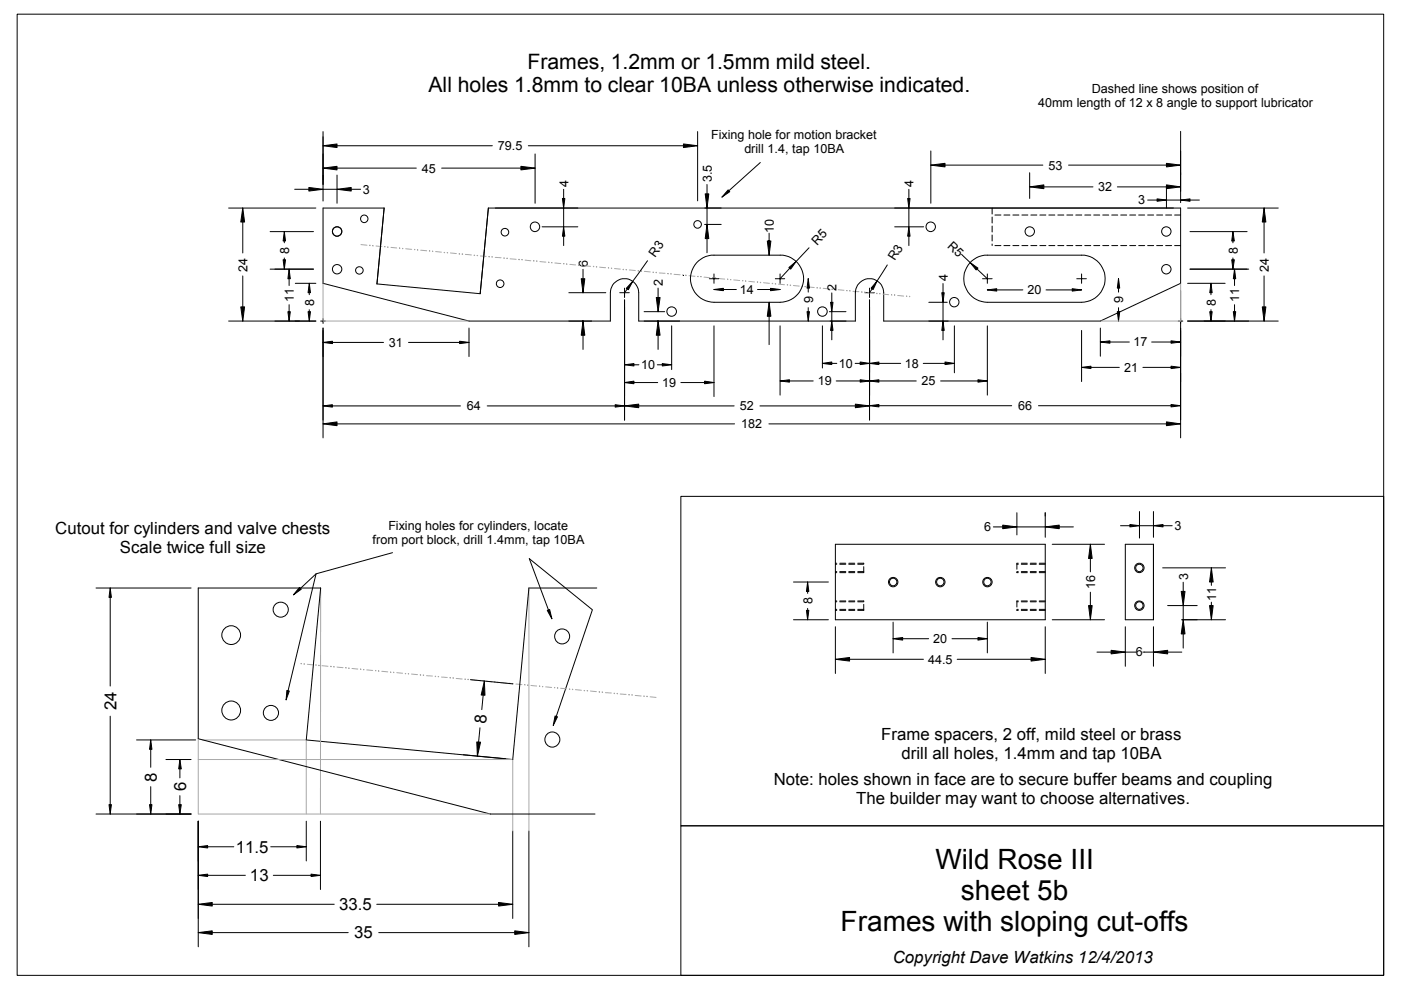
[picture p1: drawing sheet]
<svg xmlns="http://www.w3.org/2000/svg" width="297mm" height="210mm" viewBox="0 0 297 210" stroke-linecap="round" stroke-linejoin="round" font-family="sans-serif">
<g fill="none" stroke="#000" stroke-width=".21">
<path d="M3.6 3h289.8v203.8h-289.8zM65.5 39.8l3 .3-3 .4zM68.5 30.9l3-.4v.8zM68.5 35.6l3-.3v.7zM68.5 27.9v14.7M71.5 37.1v6M71.5 30.9h32.9M71.5 35.6h16.8M93.6 35.6h16.8M110.4 35.3l3 .3-3 .4zM112 30.9h32.9M113.4 32.6v10.5"/>
<path d="M144.9 30.5l3 .4-3 .4zM147.9 27.9v14.7M149.9 39.1v2M161.2 34.5l-6.6 5.9M197.4 35l3-.4v.8zM197.4 32v11.1M200.4 35h20.7M218.3 39.6l3-.4v.8zM218.3 36.6v5.5M221.3 39.6h10.4M226.6 35h20.7M236.9 39.6h10.4"/>
<path d="M247.3 39.2l3 .4-3 .4zM247.3 34.6l3 .4-3 .4zM247.3 39.5v4.6M250.3 27.9v15.1M48.5 44.1h18.5M51.5 44.1l.4 3h-.8zM51.5 47.1v6.5M51.5 58.5v6.6M57.3 57.1h9.2M57.3 49.1h9.2M60 55.1h.5l-.2 2zM60.3 49.1l.2 2h-.5z"/>
<path d="M60.3 51.1v.4M60.3 54.7v.4M61.3 57.1l.2 2h-.5zM61.3 59.1v1.4M62.5 40.1h3M68.5 44.1h12.9l-1.5 16.1 21.9 2.1 1.7-18.2h146.8v16l-17 8h-45.9v-6a3 3 0 0 0-3-3 3 3 0 0 0-3 3v6h-46v-6a3 3 0 0 0-3-3 3 3 0 0 0-3 3v6h-30l-30.9-8zM68.5 40.1h3M71.5 40.1l3-.3v.7zM74.5 40.1h2M114.9 48.1h7.6M119.2 42.1h.6l-.3 2zM119.5 48.1l.3 2h-.6z"/>
<path d="M119.5 40.1v2M119.5 44.1v4M119.5 50.1v2M123.2 59.1h.8l-.4 3zM123.6 57.1v2M134.2 59.6l-1 1.8-.4-.3zM137.3 55.3l-3.1 4.3M148.1 55.3l.4-.3a4.4 4.4 0 0 1 2.9-.9h14a5 5 0 0 1 5 5 5 5 0 0 1-5 5h-14a5 5 0 0 1-4.7-3.3 5 5 0 0 1 1.4-5.5zM149.4 47.6h3.5M149.5 41.1h.8l-.4 3zM149.9 47.6l.4 3h-.8zM149.9 44.1v3.5"/>
<path d="M149.9 50.6v3M150.4 59.1h2M151.4 58.1v2M154.4 40.3l.3 .3-1.6 1.2zM162.7 51.1h.7l-.3 3zM163 51.1h.1zM163.1 49.4v1.7M164.4 59.1h2M165.4 58.1v2M167.3 56.7l1.5-1.2-1.2 1.6zM167.4 56.9l-2 2.2M171.4 59.1l.2 2h-.5z"/>
<path d="M171.5 52.5l-2.7 3M186 59.6l-.9 1.8-.4-.3zM188.1 56.2l-2.1 3.4M189.7 48.1h6.1M192.4 42.1h.6l-.3 2zM192.7 48.1l.3 2h-.6zM192.7 40.1v2M192.7 44.1v4M192.7 50.1v2M203.9 53.9l1.8 1.8M205.6 55.8l.9-.8a4.4 4.4 0 0 1 2.8-.9h20a5 5 0 0 1 5 5 5 5 0 0 1-5 5h-20a5 5 0 0 1-4.5-3 5 5 0 0 1 .8-5.3zM205.7 55.7l1.6 1.2-.3 .3z"/>
<path d="M207.1 57l2.2 2.1M208.3 59.1h2.1M209.3 58.1v2M210.4 44.1v1.3M210.4 46v1.3M210.4 47.9v1.3M210.4 49.8v1.3M210.4 51.7v.4M210.9 52.1h1.3M210.9 45.6h1.3M212.8 52.1h1.3M212.8 45.6h1.3"/>
<path d="M214.8 52.1h1.2M214.8 45.6h1.2M216.7 52.1h1.2M216.7 45.6h1.2M218.6 52.1h1.2M218.6 45.6h1.2M220.5 52.1h1.2M220.5 45.6h1.2M222.4 52.1h1.2M222.4 45.6h1.2M224.3 52.1h1.2M224.3 45.6h1.2"/>
<path d="M226.2 52.1h1.3M226.2 45.6h1.3M228.1 52.1h1.3M228.1 45.6h1.3M228.3 59.1h2M229.3 58.1v2M230 52.1h1.3M230 45.6h1.3M231.9 52.1h1.3M231.9 45.6h1.3M233.8 52.1h1.3M233.8 45.6h1.3"/>
<path d="M235.7 52.1h1.3M235.7 45.6h1.3M237.1 59.1l.3 2h-.5zM237.6 52.1h1.3M237.6 45.6h1.3M239.5 52.1h1.3M239.5 45.6h1.3M241.4 52.1h1.3M241.4 45.6h1.3M243.3 52.1h1.3M243.3 45.6h1.3M243.3 42.4h2"/>
<path d="M245.2 52.1h1.3M245.2 45.6h1.3M245.3 42.2l2 .2-2 .3zM247.1 52.1h1.3M247.1 45.6h1.3M247.3 42.4h3M249 52.1h1.3M249 45.6h1.3M250.3 42.4l2-.2v.5zM251.8 44.1h19.2M252.3 57.1h12.4M252.3 49.1h12.1"/>
<path d="M252.3 42.4h2M261.2 55.1h.5l-.3 2zM261.4 49.1l.3 2h-.5zM261.4 51.1v.4M261.4 54.7v.4M261.7 57.1l.3 2h-.5zM261.7 59.1v1.4M268 44.1l.4 3h-.8zM268 47.1v6.5M268 58.5v6.6M48.5 68.1h18.5M51.1 65.1h.8l-.4 3z"/>
<path d="M61 66.1h.5l-.2 2zM61.3 64.6v1.5M62.6 60.1h4.4M65.3 66.1h.5l-.2 2zM65.6 60.1l.2 2h-.5zM65.6 62.1v.4M65.6 65.7v.4M68 68.1h1M68.5 72.6l2-.3v.6zM68.5 67.6v1M68.5 69.6v23.2M70.5 72.6h10.8"/>
<path d="M86.6 72.6h10.8M97.4 72.3l2 .3-2 .3zM99.4 69.6v6M120.6 62.1h7.8M123.6 68l.1 .1zM123.6 68.1l.4 3h-.8zM123.6 71.1v3M131.4 62.1h2M132.4 77.3l2-.2v.5zM132.4 61.1v2M132.4 63.6v25.5M133 61.3l-.6 .8"/>
<path d="M134.4 77.3h1.1M136.6 66.1h4.3M139.1 63.1h.9l-.5 3zM139.4 77.3h1M139.5 68l.1 .1zM139.5 68.1l.5 3h-.9zM139.5 61.1v2M139.5 71.1v3M140.4 77.1l2 .2-2 .3zM142.4 69.1v9.3M151.4 61.4l2-.3v.5zM151.4 69.1v15"/>
<path d="M153.4 61.4h2.7M160.6 61.4h2.8M163.1 64.1l.3 3h-.7zM163.1 67.1v6M163.4 61.1l2 .3-2 .2zM165.4 69.1v14.7M171.1 66.1h.5l-.2 2zM171.4 61.1v.8M171.4 65.2v.9M174.4 77l2-.2v.5zM174.4 69.1v8.9M175.8 66.1h3.6"/>
<path d="M176.1 64.1h.5l-.2 2zM176.4 68.1l.2 2h-.5zM176.4 62.1v2M176.4 66.1v2M176.4 70.1v2M176.4 77h1M181.3 77h1.1M182.4 76.8l2 .2-2 .3zM183.3 62.1h2.1M184.4 77l1.9-.2v.5zM184.4 61.1v2M184.4 63.6v25.5"/>
<path d="M184.9 61.3l-.5 .8M186.3 77h4.7M195.7 77h4.7M196.9 64.1h3.9M199.7 62.1h.5l-.3 2zM199.9 68.1l.3 2h-.5zM199.9 60.1v2M199.9 64.1v4M199.9 70.1v2M200.4 76.8l1.9 .2-1.9 .3zM202.3 69.1v9.9M209.3 61.5l2-.3v.5z"/>
<path d="M209.3 69.1v14.7M211.3 61.5h5.6M221.8 61.5h5.5M227.3 61.2l2 .3-2 .2zM229.3 77.9l2-.3v.5zM229.3 70.1v10.8M231.3 77.9h6M233.3 72.5l2-.2v.5zM233.3 69.6v5.9M235.3 72.5h4.1M236.9 66.1h.5l-.3 2zM237.1 61.1v.8"/>
<path d="M237.1 65.2v.9M242.3 77.9h6M244.2 72.5h4.1M248.3 72.3l2 .2-2 .3zM248.3 77.6l2 .3-2 .2zM249.8 68.1h1M250.3 61.6v31.2M251.8 68.1h19.2M251.8 60.1h8M256.5 66.1h.5l-.3 2zM256.7 60.1l.3 2h-.5zM256.7 62.1v.4"/>
<path d="M256.7 65.7v.4M261.5 66.1h.5l-.3 2zM261.7 64.6v1.5M267.6 65.1h.8l-.4 3zM68.5 89.9l3-.4v.8zM68.5 86.1l2-.3v.5zM70.5 86.1h27.1M71.5 89.9h84.2M103.3 86.1h27.1M130.4 85.8l2 .3-2 .2zM132.4 86.1l3-.4v.7zM132.4 81.1l2-.3v.6z"/>
<path d="M134.4 81.1h5M135.4 86.1h20.3M144.4 81.1h5M149.4 80.8l2 .3-2 .3zM161.1 86.1h20.3M163 89.9h84.3M165.4 80.8l2-.3v.5zM167.4 80.8h5M177.3 80.8h5.1M181.4 85.7l3 .4-3 .3zM182.4 80.5l2 .3-2 .2zM184.4 80.8l1.9-.3v.5z"/>
<path d="M184.4 86l1.9-.2v.5zM186.3 80.8h8M186.3 86h28.2M199.4 80.8h7.9M207.3 80.5l2 .3-2 .2zM220.2 86h28.1M247.3 89.5l3 .4-3 .4zM248.3 85.8l2 .2-2 .3zM83.2 117.2l-16.2 4.5-5.9 24.7M144.4 105.2h149v69.9h-149zM177.1 115.4h44.5v16h-44.5zM177.1 119.4h.3"/>
<path d="M177.1 119.6h.3M178.1 119.4h1.2M178.1 119.6h1.2M180 119.4h1.2M180 119.6h1.2M181.9 119.4l1.2 .1M181.9 119.6h1.2M210.6 111.7h2M212.6 111.3l3 .4-3 .4zM215.6 119.6h.3M215.6 108.7v4.7M215.6 111.7h6"/>
<path d="M215.9 119.4h-.3v1.3M216.5 119.4h1.3M216.5 119.6h1.3M218.4 119.4h1.3M218.4 119.6h1.3M220.3 119.4h1.3M220.3 119.6h1.3M221.6 111.7l3-.4v.8zM221.6 108.7v5.2M223.1 115.4h11.1M224.6 111.7h3M231.2 115.4l.4 3h-.8z"/>
<path d="M231.2 118.4v2.8M237.6 111.5h2M238.6 115.4h6v16h-6zM239.6 111.2l2 .3-2 .2zM241.6 111.5h3M241.6 108.5v5.6M244.6 111.5l2-.3v.5zM244.6 108.5v5.4M246.6 111.5h1.9M20.4 124.7h20.1M23.4 124.7l.2 2h-.5zM23.4 126.7v18.8"/>
<path d="M63.5 124.5l.4 .4-1.7 1.2zM67 121.7l-3.3 3.1M116 129.4l.5-.2 .5 2zM116.3 129.3l-4.1-10.9 13.4 10.9-7.7 22.6M126.5 124.7h-14.4l-3.4 36.3-43.8-4.1 3.1-32.2h-26v31.9l62 16h22.1M168.2 131.4h7.4M168.2 123.4h7.4M171 129.4h.5l-.3 2zM171.2 123.4l.3 2h-.5zM171.2 125.4v.4M171.2 129v.4M177.1 139.8l3-.4v.8z"/>
<path d="M177.1 132.9v9.9M177.1 121.4h.3M177.1 121.2h.3M177.1 127.4h.3M177.1 127.6h.3M177.1 129.4h.3M177.1 129.2h.3M178.1 121.4h1.2M178.1 121.2h1.2M178.1 127.4h1.2M178.1 127.6h1.2M178.1 129.4h1.2"/>
<path d="M178.1 129.2h1.2M180 121.4h1.2M180 121.2h1.2M180 127.4h1.2M180 127.6h1.2M180 129.4h1.2M180 129.2h1.2M180.1 139.8h15.7M181.9 121.2h1.2M181.9 127.4l1.2 .1M181.9 127.6h1.2M181.9 129.2h1.2"/>
<path d="M183.1 120.1v1.3h-1.2M183.1 128.1v1.3h-1.2M189.4 135.4l2-.2v.5zM189.4 131.9v6.5M191.4 135.4h5.5M201.8 135.4h5.5M202.9 139.8h15.7M207.3 135.2l2 .2-2 .3zM209.3 131.9v6.5M215.6 121.3l.3 .1M215.6 121.2h.3M215.6 127.6h.3"/>
<path d="M215.6 129.3l.3 .1M215.6 129.2h.3M215.9 127.4h-.3v1.3M216.5 121.4h1.3M216.5 121.2h1.3M216.5 127.4h1.3M216.5 127.6h1.3M216.5 129.4h1.3M216.5 129.2h1.3M218.4 121.4h1.3M218.4 121.2h1.3M218.4 127.4h1.3"/>
<path d="M218.4 127.6h1.3M218.4 129.4h1.3M218.4 129.2h1.3M218.6 139.4l3 .4-3 .4zM220.3 121.4h1.3M220.3 121.2h1.3M220.3 127.4h1.3M220.3 127.6h1.3M220.3 129.4h1.3M220.3 129.2h1.3M221.6 132.9v9.9M223.1 131.4h11.1"/>
<path d="M230.8 128.4h.8l-.4 3zM231.2 125.6v2.8M232.6 138.3h3M235.6 137.9l3 .4-3 .3zM238.6 132.9v8.4M238.6 138.3h2.2M242.3 138.3h2.3M244.6 138.3l3-.4v.7zM244.6 132.9v8.4M246.5 120.4h13.3M247.6 138.3h3M247.6 128.4h6.2"/>
<path d="M250.4 125.4h.8l-.3 3zM250.6 131.4h9.2M250.9 131.4l.3 3h-.8zM250.9 123.4v2M250.9 128.4v3M250.9 134.4v3M256.5 128.4h.7l-.4 3zM256.8 120.4l.4 3h-.7zM256.8 123.4v.7M256.8 127.7v.7M23.4 151.8v18.8M29 156.9h12.5"/>
<path d="M32 156.9l.2 2h-.5zM32 158.9v3.8M60.8 146.4l.5 .1-.6 1.9zM99.7 144.1l9 .9M101.1 157.3l.8 .1-.7 2.9zM101.8 154.3l-.3 3.1M102.4 147.4l-.3 3.1M102.7 144.4l.1 3h-.8zM117.7 151.8l.5 .2-.9 1.8zM20.4 172.6h20.1M23.1 170.6h.5l-.2 2zM31.7 170.6h.5l-.2 2z"/>
<path d="M32 166.8v3.8M35.2 161h5.3M37.9 170.6h.5l-.3 2zM38.1 161l.3 2h-.5zM38.1 163v1.9M38.1 168.7v1.9M42 179.5l2-.2v.5zM42 174.1v26.6M44 179.5h5.6M57.4 179.5h5.5M62.9 179.3l2 .2-2 .3zM64.9 174.1v8.4"/>
<path d="M67.9 174.1v14.5M98.2 160l9 .9M108.7 176.2v18.5M112.1 176.2v24.5M144.4 175.1h149v31.7h-149zM42 191.7l3-.4v.8zM42 197.7l3-.3v.7zM42 185.6l2-.3v.5zM44 185.6h8M45 191.7h25.9M45 197.7h28.8M58 185.6h8"/>
<path d="M66 185.3l1.9 .3-1.9 .2zM79.9 191.7h25.8M80.3 197.7h28.8M105.7 191.3l3 .4-3 .4zM109.1 197.4l3 .3-3 .4z"/>
<circle cx="71.5" cy="49.1" r="1"/>
<circle cx="71.5" cy="57.1" r="1"/>
<circle cx="76.2" cy="57.3" r=".8"/>
<circle cx="77.2" cy="46.4" r=".79"/>
<circle cx="107.1" cy="49.2" r=".81"/>
<circle cx="113.4" cy="48.1" r="1.01"/>
<circle cx="147.9" cy="47.6" r=".81"/>
<circle cx="197.3" cy="48.1" r="1.01"/>
<circle cx="218.3" cy="49.1" r="1"/>
<circle cx="247.3" cy="49.1" r="1"/>
<circle cx="247.3" cy="57.1" r="1"/>
<circle cx="106" cy="60.2" r=".81"/>
<circle cx="142.4" cy="66.1" r="1.01"/>
<circle cx="174.4" cy="66.1" r="1.01"/>
<circle cx="202.3" cy="64.1" r="1"/>
<circle cx="49" cy="134.7" r="1.99"/>
<circle cx="59.5" cy="129.3" r="1.6"/>
<circle cx="119.2" cy="134.9" r="1.6"/>
<circle cx="189.4" cy="123.4" r=".79"/>
<circle cx="189.4" cy="123.4" r="1"/>
<circle cx="199.4" cy="123.4" r=".79"/>
<circle cx="199.4" cy="123.4" r="1"/>
<circle cx="209.3" cy="123.4" r=".79"/>
<circle cx="209.4" cy="123.4" r="1"/>
<circle cx="241.6" cy="128.4" r=".79"/>
<circle cx="241.6" cy="128.4" r="1"/>
<circle cx="241.6" cy="120.4" r="1"/>
<circle cx="241.6" cy="120.4" r=".78"/>
<circle cx="49" cy="150.6" r="2"/>
<circle cx="57.4" cy="151.1" r="1.6"/>
<circle cx="117.1" cy="156.8" r="1.6"/>
</g>
<g fill="#000">
<path d="M68.5 30.9l3-.4v.8l-3-.4h3z" fill-rule="evenodd"/>
<path d="M68.5 35.6l3-.3v.7l-3-.4h3z" fill-rule="evenodd"/>
<path d="M110.4 35.3l3 .3h-3h3l-3 .4z" fill-rule="evenodd"/>
<path d="M144.9 30.5l3 .4h-3h3l-3 .4z" fill-rule="evenodd"/>
<path d="M197.4 35l3-.4v.8l-3-.4h3z" fill-rule="evenodd"/>
<path d="M218.3 39.6l3-.4v.8l-3-.4h3z" fill-rule="evenodd"/>
<path d="M247.3 39.2l3 .4h-3h3l-3 .4z" fill-rule="evenodd"/>
<path d="M247.3 34.6l3 .4h-3h3l-3 .4z" fill-rule="evenodd"/>
<path d="M51.5 44.1l.4 3h-.8l.4-3v3z" fill-rule="evenodd"/>
<path d="M60 55.1h.5l-.2 2v-2v2z" fill-rule="evenodd"/>
<path d="M60.3 49.1l.2 2h-.5l.3-2v2z" fill-rule="evenodd"/>
<path d="M61.3 57.1l.2 2h-.5l.3-2v2z" fill-rule="evenodd"/>
<path d="M65.5 39.8l3 .3h-3h3l-3 .4z" fill-rule="evenodd"/>
<path d="M71.5 40.1l3-.3v.7l-3-.4h3z" fill-rule="evenodd"/>
<path d="M119.2 42.1h.6l-.3 2v-2v2z" fill-rule="evenodd"/>
<path d="M119.5 48.1l.3 2h-.6l.3-2v2z" fill-rule="evenodd"/>
<path d="M123.2 59.1h.8l-.4 3v-3v3z" fill-rule="evenodd"/>
<path d="M149.5 41.1h.8l-.4 3v-3v3z" fill-rule="evenodd"/>
<path d="M149.9 47.6l.4 3h-.8l.4-3v3z" fill-rule="evenodd"/>
<path d="M154.4 40.3l.3 .3-1.6 1.2 1.5-1.4-1.5 1.4z" fill-rule="evenodd"/>
<path d="M162.7 51.1h.7l-.3 3v-3v3z" fill-rule="evenodd"/>
<path d="M167.3 56.7l1.5-1.2-1.4 1.4 1.4-1.4-1.2 1.6z" fill-rule="evenodd"/>
<path d="M192.4 42.1h.6l-.3 2v-2v2z" fill-rule="evenodd"/>
<path d="M192.7 48.1l.3 2h-.6l.3-2v2z" fill-rule="evenodd"/>
<path d="M205.7 55.7l1.6 1.2-.3 .3-1.3-1.5 1.4 1.3z" fill-rule="evenodd"/>
<path d="M245.3 42.2l2 .2h-2h2l-2 .3z" fill-rule="evenodd"/>
<path d="M250.3 42.4l2-.2v.5l-2-.3h2z" fill-rule="evenodd"/>
<path d="M261.2 55.1h.5l-.3 2v-2v2z" fill-rule="evenodd"/>
<path d="M261.4 49.1l.3 2h-.5l.2-2v2z" fill-rule="evenodd"/>
<path d="M261.7 57.1l.3 2h-.5l.2-2v2z" fill-rule="evenodd"/>
<path d="M268 44.1l.4 3h-.8l.4-3v3z" fill-rule="evenodd"/>
<path d="M51.1 65.1h.8l-.4 3v-3v3z" fill-rule="evenodd"/>
<path d="M61 66.1h.5l-.2 2v-2v2z" fill-rule="evenodd"/>
<path d="M65.3 66.1h.5l-.2 2v-2v2z" fill-rule="evenodd"/>
<path d="M65.6 60.1l.2 2h-.5l.3-2v2z" fill-rule="evenodd"/>
<path d="M68.5 72.6l2-.3v.6l-2-.3h2z" fill-rule="evenodd"/>
<path d="M97.4 72.3l2 .3h-2h2l-2 .3z" fill-rule="evenodd"/>
<path d="M123.6 68.1l.4 3h-.8l.4-3v3z" fill-rule="evenodd"/>
<path d="M134.2 59.6l-1 1.8-.4-.3 1.4-1.5-1.2 1.7z" fill-rule="evenodd"/>
<path d="M132.4 77.3l2-.2v.5l-2-.3h2z" fill-rule="evenodd"/>
<path d="M139.1 63.1h.9l-.5 3v-3v3z" fill-rule="evenodd"/>
<path d="M139.5 68.1l.5 3h-.9l.4-3v3z" fill-rule="evenodd"/>
<path d="M140.4 77.1l2 .2h-2h2l-2 .3z" fill-rule="evenodd"/>
<path d="M151.4 61.4l2-.3v.5l-2-.2h2z" fill-rule="evenodd"/>
<path d="M163.1 64.1l.3 3h-.7l.4-3v3z" fill-rule="evenodd"/>
<path d="M163.4 61.1l2 .3h-2h2l-2 .2z" fill-rule="evenodd"/>
<path d="M171.1 66.1h.5l-.2 2v-2v2z" fill-rule="evenodd"/>
<path d="M171.4 59.1l.2 2h-.5l.3-2v2z" fill-rule="evenodd"/>
<path d="M176.1 64.1h.5l-.2 2v-2v2z" fill-rule="evenodd"/>
<path d="M176.4 68.1l.2 2h-.5l.3-2v2z" fill-rule="evenodd"/>
<path d="M174.4 77l2-.2v.5l-2-.3h2z" fill-rule="evenodd"/>
<path d="M182.4 76.8l2 .2h-2h2l-2 .3z" fill-rule="evenodd"/>
<path d="M186 59.6l-.9 1.8-.4-.3 1.3-1.5-1.1 1.7z" fill-rule="evenodd"/>
<path d="M184.4 77l1.9-.2v.5l-1.9-.3h1.9z" fill-rule="evenodd"/>
<path d="M199.7 62.1h.5l-.3 2v-2v2z" fill-rule="evenodd"/>
<path d="M199.9 68.1l.3 2h-.5l.2-2v2z" fill-rule="evenodd"/>
<path d="M200.4 76.8l1.9 .2h-1.9h1.9l-1.9 .3z" fill-rule="evenodd"/>
<path d="M209.3 61.5l2-.3v.5l-2-.2h2z" fill-rule="evenodd"/>
<path d="M227.3 61.2l2 .3h-2h2l-2 .2z" fill-rule="evenodd"/>
<path d="M229.3 77.9l2-.3v.5l-2-.2h2z" fill-rule="evenodd"/>
<path d="M233.3 72.5l2-.2v.5l-2-.3h2z" fill-rule="evenodd"/>
<path d="M237.1 59.1l.3 2h-.5l.2-2v2z" fill-rule="evenodd"/>
<path d="M236.9 66.1h.5l-.3 2v-2v2z" fill-rule="evenodd"/>
<path d="M248.3 72.3l2 .2h-2h2l-2 .3z" fill-rule="evenodd"/>
<path d="M248.3 77.6l2 .3h-2h2l-2 .2z" fill-rule="evenodd"/>
<path d="M256.7 60.1l.3 2h-.5l.2-2v2z" fill-rule="evenodd"/>
<path d="M256.5 66.1h.5l-.3 2v-2v2z" fill-rule="evenodd"/>
<path d="M261.5 66.1h.5l-.3 2v-2v2z" fill-rule="evenodd"/>
<path d="M267.6 65.1h.8l-.4 3v-3v3z" fill-rule="evenodd"/>
<path d="M68.5 86.1l2-.3v.5l-2-.2h2z" fill-rule="evenodd"/>
<path d="M68.5 89.9l3-.4v.8l-3-.4h3z" fill-rule="evenodd"/>
<path d="M130.4 85.8l2 .3h-2h2l-2 .2z" fill-rule="evenodd"/>
<path d="M132.4 81.1l2-.3v.6l-2-.3h2z" fill-rule="evenodd"/>
<path d="M132.4 86.1l3-.4v.7l-3-.3h3z" fill-rule="evenodd"/>
<path d="M149.4 80.8l2 .3h-2h2l-2 .3z" fill-rule="evenodd"/>
<path d="M165.4 80.8l2-.3v.5l-2-.2h2z" fill-rule="evenodd"/>
<path d="M181.4 85.7l3 .4h-3h3l-3 .3z" fill-rule="evenodd"/>
<path d="M182.4 80.5l2 .3h-2h2l-2 .2z" fill-rule="evenodd"/>
<path d="M184.4 80.8l1.9-.3v.5l-1.9-.2h1.9z" fill-rule="evenodd"/>
<path d="M184.4 86l1.9-.2v.5l-1.9-.3h1.9z" fill-rule="evenodd"/>
<path d="M207.3 80.5l2 .3h-2h2l-2 .2z" fill-rule="evenodd"/>
<path d="M247.3 89.5l3 .4h-3h3l-3 .4z" fill-rule="evenodd"/>
<path d="M248.3 85.8l2 .2h-2h2l-2 .3z" fill-rule="evenodd"/>
<path d="M212.6 111.3l3 .4h-3h3l-3 .4z" fill-rule="evenodd"/>
<path d="M221.6 111.7l3-.4v.8l-3-.4h3z" fill-rule="evenodd"/>
<path d="M231.2 115.4l.4 3h-.8l.4-3v3z" fill-rule="evenodd"/>
<path d="M239.6 111.2l2 .3h-2h2l-2 .2z" fill-rule="evenodd"/>
<path d="M244.6 111.5l2-.3v.5l-2-.2h2z" fill-rule="evenodd"/>
<path d="M23.4 124.7l.2 2h-.5l.3-2v2z" fill-rule="evenodd"/>
<path d="M63.5 124.5l.4 .4-1.7 1.2 1.5-1.3-1.5 1.3z" fill-rule="evenodd"/>
<path d="M116 129.4l.5-.2 .5 2-.7-1.9 .7 1.9z" fill-rule="evenodd"/>
<path d="M171 129.4h.5l-.3 2v-2v2z" fill-rule="evenodd"/>
<path d="M171.2 123.4l.3 2h-.5l.2-2v2z" fill-rule="evenodd"/>
<path d="M177.1 139.8l3-.4v.8l-3-.4h3z" fill-rule="evenodd"/>
<path d="M189.4 135.4l2-.2v.5l-2-.3h2z" fill-rule="evenodd"/>
<path d="M207.3 135.2l2 .2h-2h2l-2 .3z" fill-rule="evenodd"/>
<path d="M218.6 139.4l3 .4h-3h3l-3 .4z" fill-rule="evenodd"/>
<path d="M230.8 128.4h.8l-.4 3v-3v3z" fill-rule="evenodd"/>
<path d="M235.6 137.9l3 .4h-3h3l-3 .3z" fill-rule="evenodd"/>
<path d="M244.6 138.3l3-.4v.7l-3-.3h3z" fill-rule="evenodd"/>
<path d="M250.4 125.4h.8l-.3 3v-3v3z" fill-rule="evenodd"/>
<path d="M250.9 131.4l.3 3h-.8l.5-3v3z" fill-rule="evenodd"/>
<path d="M256.5 128.4h.7l-.4 3v-3v3z" fill-rule="evenodd"/>
<path d="M256.8 120.4l.4 3h-.7l.3-3v3z" fill-rule="evenodd"/>
<path d="M32 156.9l.2 2h-.5l.3-2v2z" fill-rule="evenodd"/>
<path d="M60.8 146.4l.5 .1-.6 1.9 .4-2-.4 2z" fill-rule="evenodd"/>
<path d="M101.1 157.3l.8 .1-.7 2.9 .3-2.9-.3 2.9z" fill-rule="evenodd"/>
<path d="M102.7 144.4l.1 3h-.8l.7-3-.3 3z" fill-rule="evenodd"/>
<path d="M117.7 151.8l.5 .2-.9 1.8 .6-1.9-.6 1.9z" fill-rule="evenodd"/>
<path d="M23.1 170.6h.5l-.2 2v-2v2z" fill-rule="evenodd"/>
<path d="M31.7 170.6h.5l-.2 2v-2v2z" fill-rule="evenodd"/>
<path d="M37.9 170.6h.5l-.3 2v-2v2z" fill-rule="evenodd"/>
<path d="M38.1 161l.3 2h-.5l.2-2v2z" fill-rule="evenodd"/>
<path d="M42 179.5l2-.2v.5l-2-.3h2z" fill-rule="evenodd"/>
<path d="M62.9 179.3l2 .2h-2h2l-2 .3z" fill-rule="evenodd"/>
<path d="M42 185.6l2-.3v.5l-2-.2h2z" fill-rule="evenodd"/>
<path d="M42 191.7l3-.4v.8l-3-.4h3z" fill-rule="evenodd"/>
<path d="M42 197.7l3-.3v.7l-3-.4h3z" fill-rule="evenodd"/>
<path d="M66 185.3l1.9 .3h-1.9h1.9l-1.9 .2z" fill-rule="evenodd"/>
<path d="M105.7 191.3l3 .4h-3h3l-3 .4z" fill-rule="evenodd"/>
<path d="M109.1 197.4l3 .3h-3h3l-3 .4z" fill-rule="evenodd"/>
</g>
<g fill="none" stroke="#a8a8a8" stroke-width=".21">
<path d="M76.5 51.9l1.3 .1M78.4 52l.1 .1zM79 52.1l.1 .1zM79.7 52.2l1.3 .1M81.6 52.3l.1 .1zM82.2 52.4l.1 .1zM82.9 52.5l1.2 .1M84.7 52.6l.1 .1zM85.3 52.7h.1zM86 52.7l1.3 .2M87.9 52.9l.1 .1zM88.5 53h.1z"/>
<path d="M89.2 53l1.3 .2M91.1 53.2v.1zM91.7 53.3h.1zM92.4 53.3l1.2 .2M94.2 53.5l.1 .1zM94.8 53.6h.1zM95.5 53.6l1.3 .2M97.4 53.8v.1zM98 53.8l.1 .1zM98.7 53.9l1.2 .2M100.5 54.1l.1 .1zM101.2 54.1l.1 .1z"/>
<path d="M101.9 54.3l1.2 .1M103.7 54.4l.1 .1zM104.3 54.4l.1 .1zM105 54.6l1.3 .1M106.8 54.7l.1 .1zM107.5 54.7l.1 .1zM108.2 54.9l1.2 .1M110 55l.1 .1zM110.7 55v.1zM111.3 55.2l1.3 .1M113.2 55.3v.1zM113.8 55.3l.1 .1z"/>
<path d="M114.5 55.5l1.2 .1M116.3 55.6l.1 .1zM117 55.7v.1zM117.6 55.8l1.3 .1M119.5 55.9l.1 .1zM120.1 56h.1zM120.8 56l1.2 .2M122.6 56.2l.1 .1zM123.3 56.3h.1zM123.9 56.3l1.3 .2M125.8 56.5l.1 .1zM126.4 56.6h.1z"/>
<path d="M127.1 56.6l1.3 .2M129 56.8l.1 .1zM129.6 56.9h.1zM130.3 56.9l1.2 .2M132.1 57.1l.1 .1zM132.8 57.1v.1zM133.4 57.2l1.3 .2M135.3 57.4l.1 .1zM135.9 57.4l.1 .1zM136.6 57.5l1.3 .2M138.5 57.7l.1 .1zM139.1 57.7l.1 .1z"/>
<path d="M139.8 57.9l1.2 .1M141.6 58l.1 .1zM142.2 58l.1 .1zM142.9 58.2l1.3 .1M144.8 58.3l.1 .1zM145.4 58.3l.1 .1zM146.1 58.5l1.3 .1M148 58.6v.1zM148.6 58.6l.1 .1zM149.3 58.8l1.2 .1M151.1 58.9l.1 .1zM151.7 58.9l.1 .1z"/>
<path d="M152.4 59.1l1.3 .1M154.3 59.2v.1zM154.9 59.3l.1 .1zM155.6 59.4l1.2 .1M157.4 59.5l.1 .1zM158.1 59.6h.1zM158.7 59.6l1.3 .2M160.6 59.8l.1 .1zM161.2 59.9h.1zM161.9 59.9l1.2 .2M68.5 60.1v8h30.9M163.7 60.1l.1 .1z"/>
<path d="M164.4 60.2h.1zM165.1 60.2l1.2 .2M166.9 60.4l.1 .1zM167.6 60.5h.1M168.2 60.5l1.3 .2M170 60.7h.1zM170.7 60.7l.1 .1zM171.4 60.8l1.2 .2M173.2 61l.1 .1zM173.9 61v.1zM174.5 61.1l1.3 .2M176.4 61.3l.1 .1z"/>
<path d="M177 61.3l.1 .1zM177.7 61.4l1.2 .2M179.5 61.6l.1 .1zM180.2 61.6l.1 .1zM180.8 61.8h1.3M182.7 61.9l.1 .1zM183.3 61.9l.1 .1zM184 62.1h1.3M185.9 62.2l.1 .1zM186.5 62.2l.1 .1zM187.2 62.4l1.2 .1M189 62.5l.1 .1z"/>
<path d="M189.6 62.5l.1 .1zM190.3 62.7l1.3 .1M192.2 62.8l.1 .1zM192.8 62.8l.1 .1zM250.3 60.1v8h-17M68 124.7l-.1 47.9M112.1 124.7v51.5M42 156.6v16h62M43 156.9h21.9v15.7M63.8 140.7l.1 .1zM64.5 140.8h.1zM65.1 140.8l1.3 .2"/>
<path d="M67 141l.1 .1zM67.6 141.1h.1zM68.3 141.1l1.2 .2M70.1 141.3l.1 .1zM70.8 141.4h.1zM71.5 141.4l1.2 .2M73.3 141.6h.1zM74 141.6v.1zM74.6 141.7l1.3 .2M76.5 141.9h.1M77.1 141.9l.1 .1zM77.8 142l1.2 .2"/>
<path d="M79.6 142.2h.1zM80.3 142.2v.1zM80.9 142.3l1.3 .2M82.8 142.5l.1 .1zM83.4 142.5l.1 .1zM84.1 142.6l1.2 .1M85.9 142.8l.1 .1zM86.6 142.8l.1 .1zM87.2 142.9l1.3 .1M89.1 143.1l.1 .1zM89.7 143.1l.1 .1zM90.4 143.3h1.3"/>
<path d="M92.3 143.4l.1 .1zM92.9 143.4l.1 .1zM93.6 143.6h1.2M95.4 143.7l.1 .1zM96.1 143.7v.1zM96.7 143.8l1.3 .2M98.6 144l.1 .1zM99.2 144l.1 .1zM99.9 144.1l1.3 .2M101.8 144.3l.1 .1zM102.4 144.3l.1 .1zM103.1 144.4l1.2 .2"/>
<path d="M104.9 144.6l.1 .1zM105.5 144.7h.1zM106.2 144.7l1.3 .2M108.1 144.9h.1zM108.7 144.9l.1 .1zM109.4 145l1.3 .2M111.2 145.2h.1zM111.9 145.2l.1 .1zM112.6 145.3l1.2 .2M114.4 145.5h.1zM115 145.5l.1 .1zM115.7 145.6l1.3 .2"/>
<path d="M117.6 145.8h.1M118.2 145.8l.1 .1zM118.9 145.9l1.2 .1M120.7 146.1l.1 .1zM121.4 146.1l.1 .1zM122 146.2l1.3 .1M123.9 146.4v.1zM124.5 146.4l.1 .1zM125.2 146.5l1.2 .1M127 146.7l.1 .1zM127.7 146.7l.1 .1zM128.4 146.9h1.2"/>
<path d="M130.2 147l.1 .1zM130.8 147l.1 .1zM131.5 147.2h1.3M133.3 147.3l.1 .1zM134 147.3l.1 .1zM134.7 147.4l1.2 .2M136.5 147.6l.1 .1zM137.2 147.6v.1zM137.8 147.7l1.3 .2M42 161h66.7v15.2"/>
</g>
<g font-size="5.9">
<text x="198.3" y="184.1">Wild Rose III</text>
<text x="203.7" y="190.8">sheet 5b</text>
<text x="178.2" y="197.4">Frames with sloping cut-offs</text>
</g>
<g font-size="4.5">
<text x="111.8" y="14.6">Frames, 1.2mm or 1.5mm mild steel.</text>
<text x="90.8" y="19.6">All holes 1.8mm to clear 10BA unless otherwise indicated.</text>
</g>
<g font-size="3.6">
<text x="11.7" y="113.3">Cutout for cylinders and valve chests</text>
<text x="25.4" y="117.3">Scale twice full size</text>
<text x="24.7" y="150.6" transform="rotate(-90 24.7 150.6)">24</text>
<text x="103.1" y="153.5" transform="rotate(-85 103.1 153.5)">8</text>
<text x="186.9" y="156.9">Frame spacers, 2 off, mild steel or brass</text>
<text x="191.1" y="160.9">drill all holes, 1.4mm and tap 10BA</text>
<text x="33.3" y="165.7" transform="rotate(-90 33.3 165.7)">8</text>
<text x="39.5" y="167.8" transform="rotate(-90 39.5 167.8)">6</text>
<text x="164" y="166.4">Note: holes shown in face are to secure buffer beams and coupling</text>
<text x="181.5" y="170.4">The builder may want to choose alternatives.</text>
<text x="50" y="180.8">11.5</text>
<text x="53" y="186.8">13</text>
<text x="71.9" y="193">33.5</text>
<text x="75.1" y="199">35</text>
<text x="189.3" y="204.2">Copyright Dave Watkins 12/4/2013</text>
</g>
<g font-size="2.7">
<text x="220.1" y="22.7">40mm length of 12 x 8 angle to support lubricator</text>
<text x="231.5" y="19.7">Dashed line shows position of</text>
<text x="150.8" y="29.5">Fixing hole for motion bracket</text>
<text x="105.6" y="31.8">79.5</text>
<text x="157.8" y="32.5">drill 1.4, tap 10BA</text>
<text x="222.3" y="35.9">53</text>
<text x="76.9" y="41.1">3</text>
<text x="89.4" y="36.6">45</text>
<text x="120.5" y="39.6" transform="rotate(-90 120.5 39.6)">4</text>
<text x="150.9" y="38.7" transform="rotate(-90 150.9 38.7)">3.5</text>
<text x="193.7" y="39.6" transform="rotate(-90 193.7 39.6)">4</text>
<text x="232.8" y="40.5">32</text>
<text x="241.3" y="43.3">3</text>
<text x="61.3" y="53.8" transform="rotate(-90 61.3 53.8)">8</text>
<text x="164.1" y="49.4" transform="rotate(-90 164.1 49.4)">10</text>
<text x="173.2" y="52.1" transform="rotate(-47 173.2 52.1)">R5</text>
<text x="200.7" y="52.3" transform="rotate(43 200.7 52.3)">R5</text>
<text x="262.4" y="53.8" transform="rotate(-90 262.4 53.8)">8</text>
<text x="52.5" y="57.6" transform="rotate(-90 52.5 57.6)">24</text>
<text x="124.6" y="56.6" transform="rotate(-90 124.6 56.6)">6</text>
<text x="138.9" y="54.6" transform="rotate(-54 138.9 54.6)">R3</text>
<text x="189.7" y="55.4" transform="rotate(-57 189.7 55.4)">R3</text>
<text x="201" y="59.6" transform="rotate(-90 201 59.6)">4</text>
<text x="269" y="57.6" transform="rotate(-90 269 57.6)">24</text>
<text x="62.3" y="64.1" transform="rotate(-90 62.3 64.1)">11</text>
<text x="66.6" y="64.8" transform="rotate(-90 66.6 64.8)">8</text>
<text x="140.5" y="60.6" transform="rotate(-90 140.5 60.6)">2</text>
<text x="156.9" y="62.3">14</text>
<text x="172.4" y="64.3" transform="rotate(-90 172.4 64.3)">9</text>
<text x="177.4" y="61.6" transform="rotate(-90 177.4 61.6)">2</text>
<text x="217.8" y="62.4">20</text>
<text x="238.2" y="64.3" transform="rotate(-90 238.2 64.3)">9</text>
<text x="257.8" y="64.8" transform="rotate(-90 257.8 64.8)">8</text>
<text x="262.8" y="64.1" transform="rotate(-90 262.8 64.1)">11</text>
<text x="82.5" y="73.5">31</text>
<text x="177.9" y="77.9">10</text>
<text x="191.9" y="77.9">18</text>
<text x="240.3" y="73.4">17</text>
<text x="135.9" y="78.3">10</text>
<text x="140.4" y="82">19</text>
<text x="173.4" y="81.7">19</text>
<text x="195.4" y="81.7">25</text>
<text x="238.3" y="78.8">21</text>
<text x="99" y="87">64</text>
<text x="156.9" y="87">52</text>
<text x="215.9" y="87">66</text>
<text x="157.1" y="90.8">182</text>
<text x="82.3" y="112.3">Fixing holes for cylinders, locate</text>
<text x="208.7" y="112.6">6</text>
<text x="249" y="112.4">3</text>
<text x="79" y="115.3">from port block, drill 1.4mm, tap 10BA</text>
<text x="232.2" y="124.9" transform="rotate(-90 232.2 124.9)">16</text>
<text x="251.9" y="122.9" transform="rotate(-90 251.9 122.9)">3</text>
<text x="172.3" y="128.1" transform="rotate(-90 172.3 128.1)">8</text>
<text x="257.8" y="127.4" transform="rotate(-90 257.8 127.4)">11</text>
<text x="197.9" y="136.4">20</text>
<text x="196.8" y="140.7">44.5</text>
<text x="240.8" y="139.2">6</text>
</g>
</svg>
